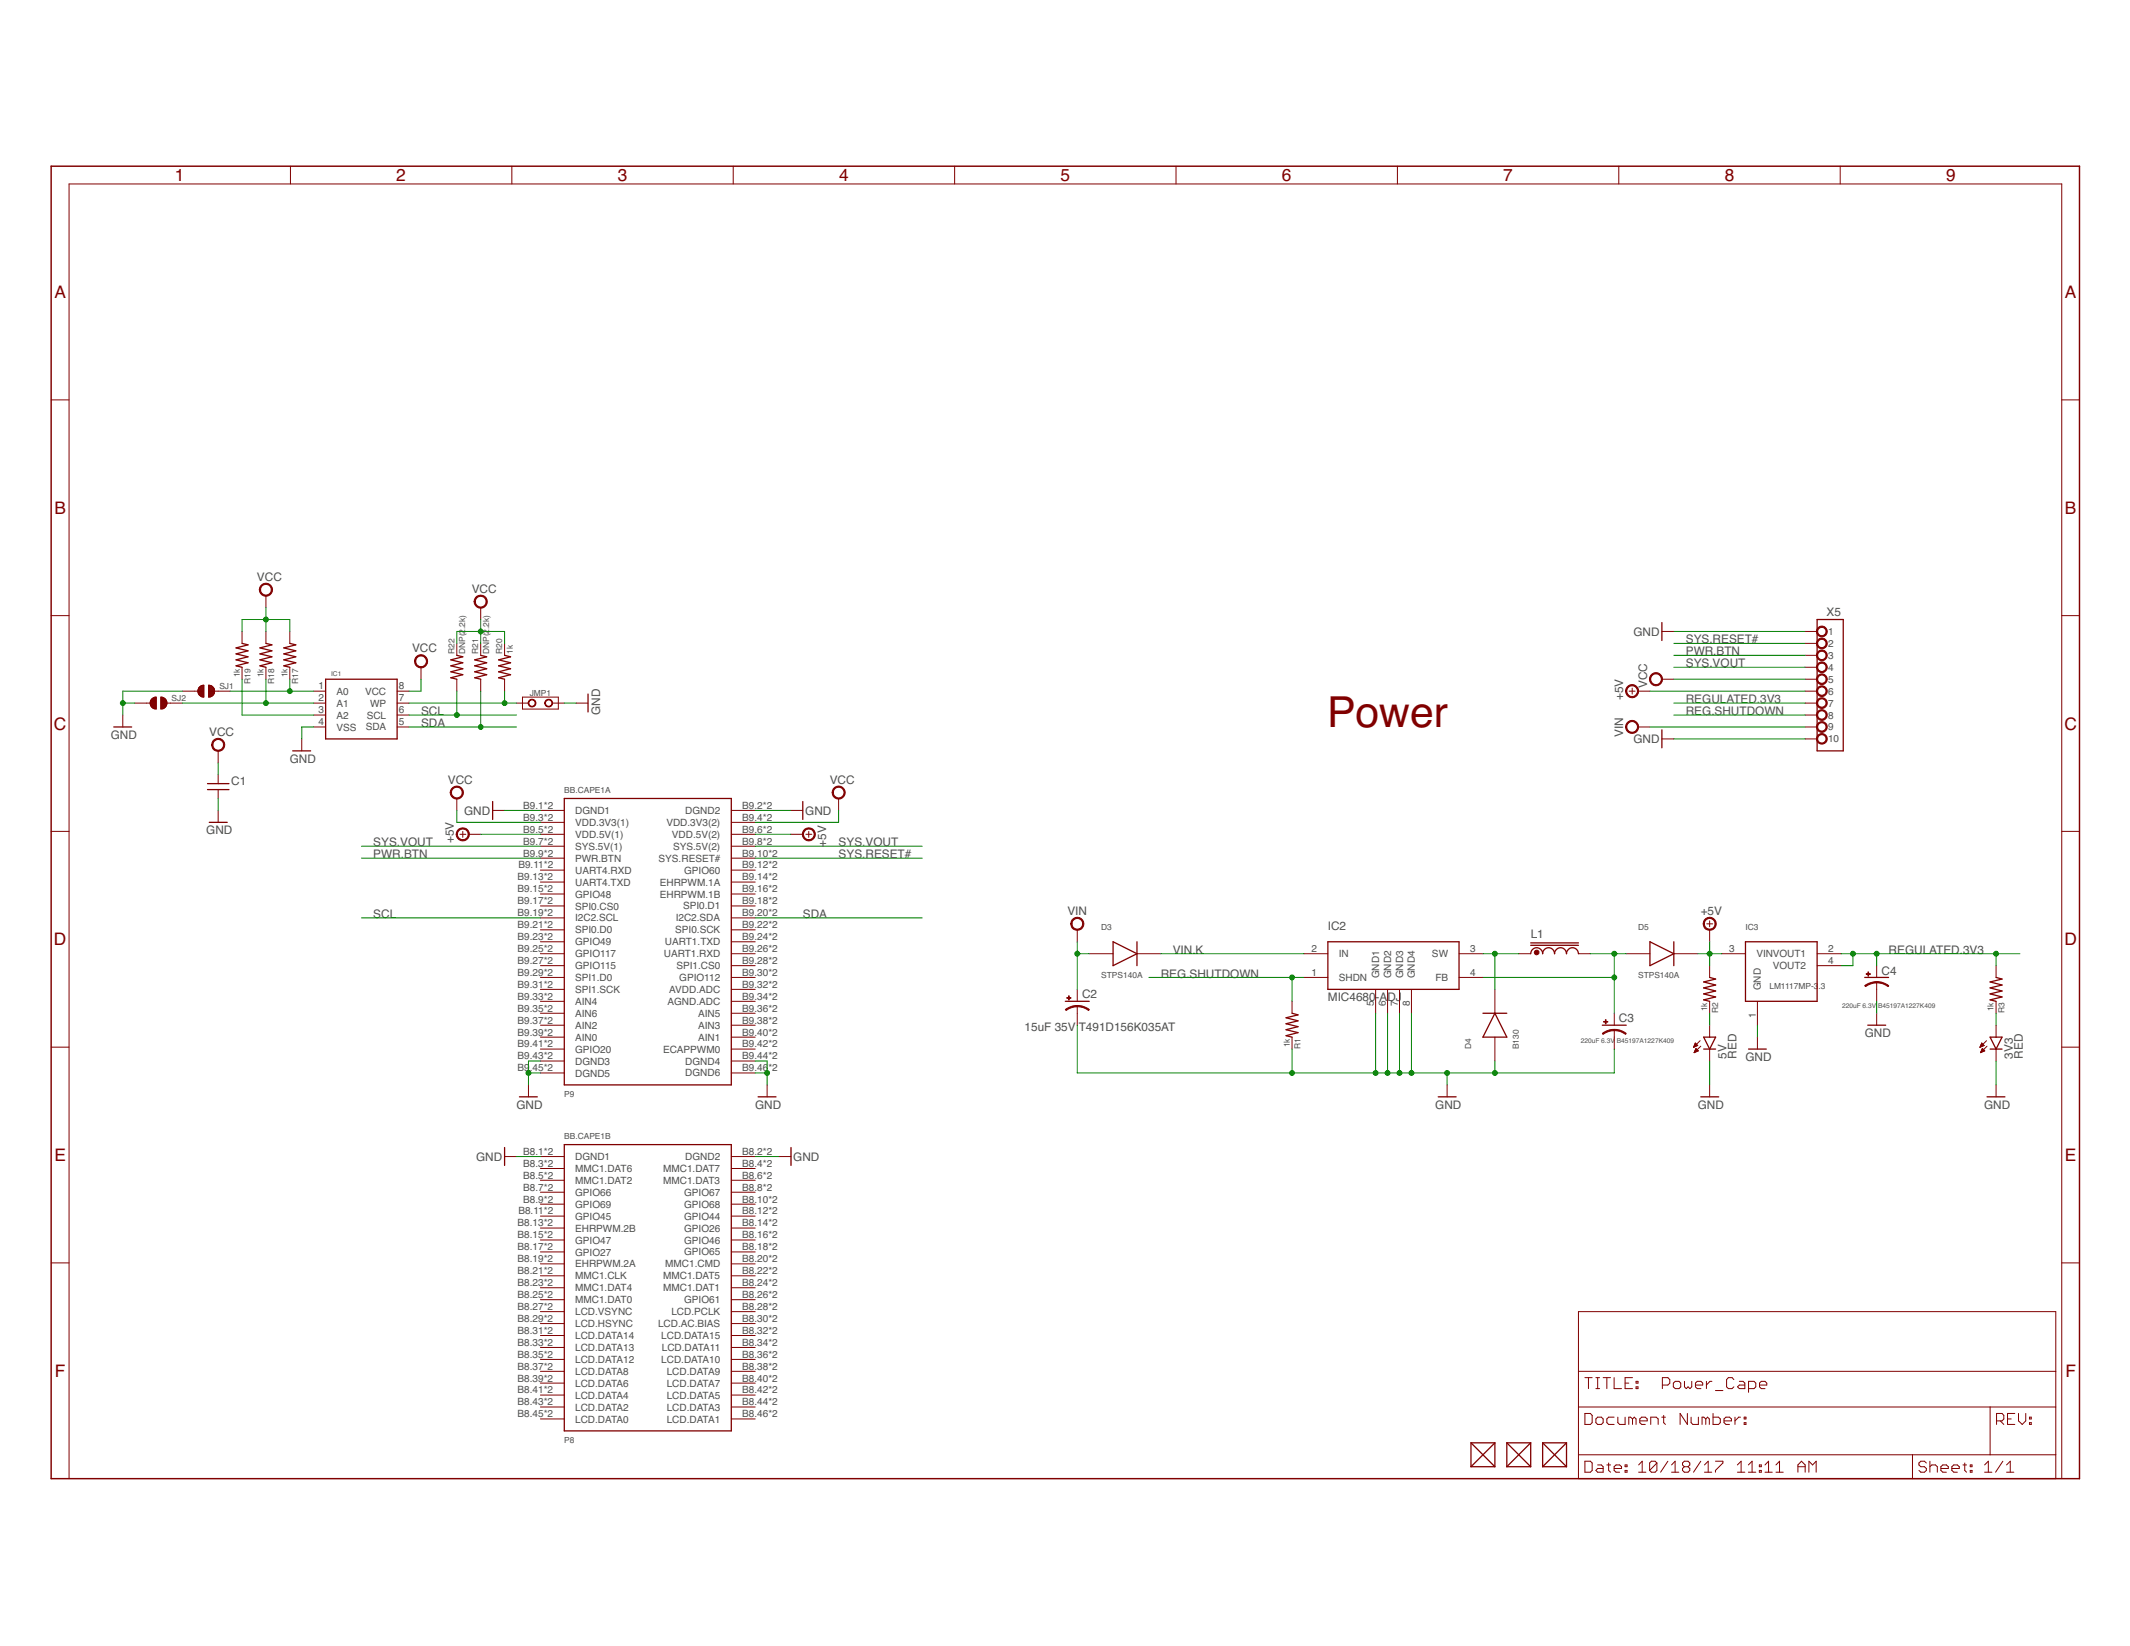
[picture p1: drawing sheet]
<svg xmlns="http://www.w3.org/2000/svg" width="279mm" height="216mm" viewBox="0 0 279 216" stroke-linecap="round" stroke-linejoin="round" font-family="sans-serif">
<g fill="none" stroke="#800000" stroke-width=".17">
<path d="M14.9 95.4h2.4M31.7 84.4l.8 .2-1.5 .4 1.5 .4-1.5 .4 1.5 .3-1.5 .5 1.5 .3-1.5 .4 .7 .2M34.9 84.4l.8 .2-1.6 .4 1.6 .4-1.6 .4 1.6 .3-1.6 .5 1.6 .3-1.6 .4 .8 .2M38 84.4l.8 .2-1.6 .4 1.6 .4-1.6 .4 1.6 .3-1.6 .5 1.6 .3-1.6 .4 .8 .2M38.4 98.5h2.3M42.7 89.1h9.4v7.8h-9.4zM59.9 86l.8 .1-1.6 .5 1.6 .3-1.6 .4 1.6 .4-1.6 .4 1.6 .4-1.6 .4 .8 .2M63.1 86l.7 .1-1.5 .5 1.5 .3-1.5 .4 1.5 .4-1.5 .4 1.5 .4-1.5 .4 .8 .2M66.2 86l.8 .1-1.6 .5 1.6 .3-1.6 .4 1.6 .4-1.6 .4 1.6 .4-1.6 .4 .8 .2M77.1 91v2.4M218 81.7v2.3M218 95.7v2.4"/>
<path d="M238.4 81.3h3.4v17.2h-3.4zM27.2 103.6h2.8M27.2 102.8h2.8M27.5 107.9h2.3M64.6 105.1v2.4M74 104.7h21.9v37.6h-21.9zM105.3 105.1v2.4M139.7 131.3h3.2M146 123.5l3.1 1.6-3.1 1.6zM149.1 123.5v3.2M169.5 132.9l.8 .2-1.6 .4 1.6 .4-1.6 .4 1.6 .4-1.6 .4 1.6 .3-1.6 .4 .8 .2M174.2 123.5h17.2v6.3h-17.2z"/>
<path d="M194.5 132.9h3.2M196.1 132.9l1.6 3.1h-3.2zM200.8 125.1a.78 .78 0 0 1 .8-.8 .78 .78 0 0 1 .8 .8 .78 .78 0 0 1 .7-.8 .78 .78 0 0 1 .8 .8 .78 .78 0 0 1 .8-.8 .78 .78 0 0 1 .8 .8 .78 .78 0 0 1 .8-.8 .78 .78 0 0 1 .8 .8M200.8 124h6.3M200.8 123.7h6.3M210.2 134.5h3.1M216.4 123.5l3.2 1.6-3.2 1.6zM219.6 123.5v3.2M223.5 137.6h1.5M223.5 136h1.5l-.7 1.6zM224.3 128.2l.7 .2-1.5 .4 1.5 .4-1.5 .4 1.5 .4-1.5 .4 1.5 .4-1.5 .3 .8 .2M229 123.5h9.4v7.8h-9.4z"/>
<path d="M229.4 137.6h2.3M244.6 128.2h3.1M245 134.5h2.4M261 136h1.6l-.8 1.6zM261 137.6h1.6M261.8 128.2l.8 .2-1.6 .4 1.6 .4-1.6 .4 1.6 .4-1.6 .4 1.6 .4-1.6 .3 .8 .2M66.2 150.5v2.4M68.1 143.9h2.4M74 150.1h21.9v37.6h-21.9zM99.4 143.9h2.4M103.8 150.5v2.4M188.7 143.9h2.3"/>
<path d="M223.1 143.9h2.3M260.6 143.9h2.4M193 189.3l3.1 3.1M193 189.3h3.1M193 192.4h3.1M193 189.3v3.1M196.1 189.3l-3.1 3.1M196.1 189.3v3.1M197.7 189.3h3.1M197.7 192.4h3.1M197.7 189.3l3.1 3.1M197.7 189.3v3.1"/>
<path d="M200.8 189.3l-3.1 3.1M200.8 189.3v3.1M202.4 189.3h3.1M202.4 192.4h3.1M202.4 189.3l3.1 3.1M202.4 189.3v3.1M205.5 189.3l-3.1 3.1M205.5 189.3v3.1"/>
</g>
<g fill="none" stroke="#800000" stroke-width=".13">
<path d="M38.1 21.8v2.3M67.1 21.8v2.3M96.2 21.8v2.3M125.2 21.8v2.3M154.3 21.8v2.3M183.3 21.8v2.3M212.3 21.8v2.3M241.4 21.8v2.3M6.7 52.5h2.4M270.4 52.5h2.4M34.9 78.1v1.6M63.1 79.7v1.6"/>
<path d="M6.7 80.8h2.4M16.1 93.8v1.6M19.7 92.3h.8M19.7 92.1h.8M19.7 92.5h.8M19.7 92.4h.8M19.7 92h.8M19.7 91.9v.2M19.7 91.9h.8M19.8 91.9h.7M19.8 92.6h.7M19.8 91.8l.3-.3 .4-.1v1.6h-.2a.76 .76 0 0 1-.6-.9"/>
<path d="M19.8 91.8l-.1 .1M19.8 91.8h.7M19.9 91.8h.6M19.9 92.7h.6M19.9 91.7h.6M19.9 92.8h.6M20 91.6h.5M20 92.8h.5M20.1 92.9h.4M20.2 91.5h.3M20.2 92.9h.3M20.3 91.5h.2"/>
<path d="M20.5 92.2h-2.8M21.1 92.2h2.8M21.1 92.9h.3M21.1 92.9h.4M21.1 92.8h.5M21.1 92.8h.6M21.1 92.7h.6M21.1 92.6h.7M21.1 92.5h.7M21.1 92.5h.8M21.1 92.4h.8M21.1 92.3h.8"/>
<path d="M21.1 92.1h.8M21.1 92h.8M21.1 91.9h.7M21.1 91.8h.7M21.1 91.8h.6M21.1 91.7h.6M21.1 91.6h.5M21.1 91.6h.4M21.1 91.5h.3M21.1 91.5h.2M21.8 91.8l-.3-.3-.4-.1v1.6h.2a.76 .76 0 0 0 .6-.9M21.8 91.8v.1"/>
<path d="M21.8 91.9l.1 .2M26 90.8l.1 .4 .3 .1M26 90.8h.7M26 90.7h.7M26 90.6h.7M26 90.5h.7M26 90.9h.7M26 91h.7M26 90.4h.7M26 90.3h.7M26.1 91h.6M26.1 90.3h.6"/>
<path d="M26.1 91.1h.6M26.1 90.2h.6M26.1 90.1l-.1 .4v.3M26.1 90.1h.6M26.2 91.2h.5M26.2 90.1h.5M26.3 91.3h.4M26.3 90h.4M26.4 91.3l.1 .1M26.4 91.3h.3M26.4 90h.3M26.5 91.4h.2"/>
<path d="M26.5 89.9h.2M26.7 90.6l-2.8 .1M26.7 89.9v1.5h-.2M26.7 89.9h-.2l-.4 .2M27.4 90.6l2.8 .1M27.4 91.4h.2M27.4 91.3h.4M27.4 91.3h.5M27.4 91.2h.5M27.4 91.1h.6M27.4 91h.7M27.4 90.9h.7"/>
<path d="M27.4 90.8h.7M27.4 90.8h.8M27.4 90.7h.8M27.4 90.6h.8M27.4 90.5h.7M27.4 90.4h.7M27.4 90.3h.7M27.4 90.3h.6M27.4 90.2h.6M27.4 90.1h.6M27.4 90.1h.5M27.4 90h.4"/>
<path d="M27.4 90h.3M27.4 89.9h.2M27.4 89.9v1.5l.4-.1M27.4 89.9h.2l.4 .2M28 90.1l.1 .3v.4M28.1 90.8l-.1 .2-.2 .3M28.6 98.5v1.6M31.7 82.8v1.6M31.7 87.5v1.6M34.9 82.8v1.6M34.9 87.5v1.6M38 82.8v1.6"/>
<path d="M38 87.5v1.6M39.6 96.9v1.6M41.1 92.2h1.6M41.1 90.7h1.6M41.1 93.8h1.6M41.1 95.4h1.6M52.1 92.2h1.6M52.1 90.7h1.6M52.1 93.8h1.6M52.1 95.4h1.6M55.2 87.5v1.6M59.9 84.4v1.6"/>
<path d="M59.9 89.1v1.6M63.1 84.4v1.6M63.1 89.1v1.6M66.2 84.4v1.6M66.2 89.1v1.6M67.8 92.2h1.5M68.5 91.4h4.7v1.6h-4.7zM72.5 92.2h1.5M75.6 92.2h1.5M213.7 90.7h.8M214.1 90.3v.7M214.9 90.7h1.5"/>
<path d="M214.9 95.4h1.5M218 82.8h1.6M218 89.1h1.6M218 96.9h1.6M236.8 92.2h1.6M236.8 90.7h1.6M236.8 93.8h1.6M236.8 95.4h1.6M236.8 82.8h1.6M236.8 84.4h1.6M236.8 86h1.6M236.8 87.5h1.6"/>
<path d="M236.8 89.1h1.6M236.8 96.9h1.6M270.4 80.8h2.4M6.7 109.1h2.4M28.6 101.6v1.2M28.6 103.6v1.1M28.6 106.3v1.6M59.9 104.7v1.6M60.3 109.4h.8M60.7 109.1v.7M61.5 109.4h1.6M64.6 106.3h1.6"/>
<path d="M70.9 106.3h3.1M70.9 107.9h3.1M70.9 109.4h3.1M70.9 111h3.1M70.9 112.6h3.1M70.9 114.1h3.1M70.9 115.7h3.1M70.9 117.3h3.1M70.9 118.8h3.1M95.9 106.3h3.2M95.9 107.9h3.2M95.9 109.4h3.2"/>
<path d="M95.9 111h3.2M95.9 112.6h3.2M95.9 114.1h3.2M95.9 115.7h3.2M95.9 117.3h3.2M95.9 118.8h3.2M103.8 106.3h1.5M103.8 109.4h1.5M105.7 109.4h.8M106.1 109.1v.7M110 104.7v1.6M270.4 109.1h2.4"/>
<path d="M6.7 137.4h2.4M70.9 120.4h3.1M70.9 123.5h3.1M70.9 122h3.1M70.9 125.1h3.1M70.9 126.7h3.1M70.9 128.2h3.1M70.9 129.8h3.1M70.9 131.3h3.1M70.9 132.9h3.1M70.9 134.5h3.1M70.9 136h3.1"/>
<path d="M70.9 137.6h3.1M70.9 139.2h3.1M95.9 120.4h3.2M95.9 123.5h3.2M95.9 122h3.2M95.9 125.1h3.2M95.9 126.7h3.2M95.9 128.2h3.2M95.9 129.8h3.2M95.9 131.3h3.2M95.9 132.9h3.2M95.9 134.5h3.2"/>
<path d="M95.9 136h3.2M95.9 137.6h3.2M95.9 139.2h3.2M141.3 122v1.5M141.3 129.8v1.5M141.3 132v2.5M142.9 125.1h3.1M149.1 125.1h3.2M169.5 131.3v1.6M169.5 136v1.6M171 125.1h3.2M171 128.2h3.2"/>
<path d="M180.4 129.8v3.1M182 129.8v3.1M183.6 129.8v3.1M185.1 129.8v3.1M191.4 125.1h3.1M191.4 128.2h3.1M196.1 129.8v3.1M196.1 136v3.2M199.2 125.1h1.6M207.1 125.1h1.5M211.8 132.9v1.6M211.8 135.1v2.5"/>
<path d="M213.3 125.1h3.1M219.6 125.1h3.1M222.2 137.3h.1M222.2 137.3h.2M222.2 137.2h.3M222.2 138.1h.1M222.2 137.1h.5M222.2 138h.2M222.3 137.1h.3M222.3 137.9h.2M222.3 137h.3M222.3 137.9h.4"/>
<path d="M222.3 136.9h.2M222.3 137.8h.5M222.4 136.9h.1M222.4 137.8h.3M222.4 136.8h.1M222.4 136.8l-.3 .6M222.4 136.8l.3 .3M222.4 137.7h.2M222.4 137.6h.2M222.4 137.6h.1M222.7 137.1l-.6 .3M222.8 137.8l-.3-.3-.3 .6"/>
<path d="M222.8 137.8l-.6 .3M223 136.5l-.9 .9M223.1 137.2l-.9 .9M223.9 121.2h.8M224.3 120.8v.8M224.3 122v1.5M224.3 126.7v1.5M224.3 131.3v1.6M224.3 134.5v1.5M224.3 137.6v1.6M225.8 125.1h3.2M230.5 131.3v3.2"/>
<path d="M230.5 136v1.6M238.4 125.1h3.1M238.4 126.7h3.1M246.2 126.7v1.5M246.2 128.8v2.5M246.2 132.9v1.6M259.7 137.3h.1M259.8 137.3h.2M259.8 137.2h.3M259.8 138.1h.1M259.8 137.1h.5M259.8 138h.1"/>
<path d="M259.8 137.1h.4M259.8 137.9h.3M259.9 137h.2M259.9 137.9h.3M259.9 136.9h.2M259.9 137.8h.4M259.9 136.9h.1M259.9 136.8l-.2 .6M259.9 136.8l.4 .3M259.9 136.8h.1M259.9 137.7h.3M260 137.6h.1"/>
<path d="M260 137.5l.3 .3-.5 .3zM260.3 137.1l-.6 .3M260.6 136.5l-.9 .9M260.6 137.2l-.8 .9M261.8 126.7v1.5M261.8 131.3v1.6M261.8 134.5v1.5M261.8 137.6v1.6M270.4 137.4h2.4M66.2 151.7h1.6M69.3 142.3v1.6M70.9 140.7h3.1"/>
<path d="M70.9 151.7h3.1M70.9 153.3h3.1M70.9 154.8h3.1M70.9 156.4h3.1M70.9 157.9h3.1M70.9 159.5h3.1M95.9 140.7h3.2M95.9 151.7h3.2M95.9 153.3h3.2M95.9 154.8h3.2M95.9 156.4h3.2M95.9 157.9h3.2"/>
<path d="M95.9 159.5h3.2M100.6 142.3v1.6M102.2 151.7h1.6M189.8 142.3v1.6M224.3 142.3v1.6M261.8 142.3v1.6M6.7 165.7h2.4M70.9 172h3.1M70.9 179.9h3.1M70.9 161.1h3.1M70.9 162.6h3.1M70.9 164.2h3.1"/>
<path d="M70.9 165.8h3.1M70.9 167.3h3.1M70.9 168.9h3.1M70.9 170.5h3.1M70.9 173.6h3.1M70.9 175.2h3.1M70.9 176.7h3.1M70.9 178.3h3.1M95.9 172h3.2M95.9 179.9h3.2M95.9 161.1h3.2M95.9 162.6h3.2"/>
<path d="M95.9 164.2h3.2M95.9 165.8h3.2M95.9 167.3h3.2M95.9 168.9h3.2M95.9 170.5h3.2M95.9 173.6h3.2M95.9 175.2h3.2M95.9 176.7h3.2M95.9 178.3h3.2M207.1 172h62.6v22h-62.6zM207.1 179.9h62.6M270.4 165.7h2.4"/>
<path d="M9.1 194v-169.9h261.3v169.9M70.9 184.6h3.1M70.9 186.1h3.1M70.9 181.4h3.1M70.9 183h3.1M95.9 184.6h3.2M95.9 186.1h3.2M95.9 181.4h3.2M95.9 183h3.2M207.1 184.6h62.6M207.1 190.8h62.6M207.9 185.4h.7l.3 .3v.9l-.3 .2h-.7z"/>
<path d="M207.9 191.7h.7l.3 .2v1l-.3 .2h-.7zM207.9 180.7h1M208.4 180.7v1.4M209.3 186.1l.3-.2h.5l.2 .2v.5l-.2 .2h-.5l-.3-.2zM209.3 180.7h.5M209.3 182.1h.5M209.6 192.2h.5l.2 .2v.7h-.7l-.3-.2 .3-.3h.7M209.6 180.7v1.4M210.3 180.7h1M210.8 192.2h.5M210.8 180.7v1.4M211 191.9v1l.3 .2"/>
<path d="M211.7 192.6h1v-.2l-.3-.2h-.4l-.3 .2v.5l.3 .2h.4M211.7 180.7v1.4h1M211.7 185.9h-.7l-.2 .2v.5l.2 .2h.7M212.2 185.9v.7l.2 .2h.8v-.9M213.2 192.9h.2v.2h-.2zM213.2 192.2h.2v.2h-.2zM213.2 181.4h.5M214.1 180.7h-.9v1.4h.9M214.1 186.1l-.2-.2h-.2v.9M214.1 186.1l.3-.2 .2 .2v.7M214.1 186.1v.7M214.6 181.9h.3v.2h-.3z"/>
<path d="M214.6 181.2h.3v.2h-.3zM214.9 193.1h1M214.9 192.2l.5-.5v1.4M215.1 186.4h1v-.3l-.3-.2h-.5l-.2 .2v.5l.2 .2h.5M216.5 186.8v-.9h.8l.2 .2v.7M217.3 191.9v1l-.2 .2h-.5l-.2-.2M217.3 191.9l-.2-.2h-.5l-.2 .2v1M217.3 191.9l-.9 1M218 185.9h.5M218.1 181.7h.7l.2-.3v-.4l-.2-.3h-.7v1.4M218.2 185.7v.9l.3 .2M218.8 191.7l-1 1.4"/>
<path d="M219.3 193.1h.9M219.3 192.2l.4-.5v1.4M219.5 181.4l.3-.2h.4l.3 .2v.5l-.3 .2h-.4l-.3-.2zM220.9 192.4l-.2 .2v.3l.2 .2h.5l.3-.2v-.3l-.3-.2M220.9 192.4l-.2-.2v-.3l.2-.2h.5l.3 .2v.3l-.3 .2M220.9 192.4h.5M221 181.2v.7l.2 .2 .2-.2 .3 .2 .2-.2v-.7M221.3 185.4v1.4l-.9-1.4v1.4M221.8 185.9v.7l.3 .2h.7v-.9M222.4 181.7h1v-.3l-.3-.2h-.5l-.2 .2v.5l.2 .2h.5M223.1 191.7l-1 1.4M223.6 193.1h.9"/>
<path d="M223.6 192.2l.5-.5v1.4M223.8 186.1l-.3-.2h-.2v.9M223.8 186.1v.7M223.8 186.1l.2-.2 .2 .2v.7M223.8 181.2v.9M224.6 181.2h-.3l-.5 .5M224.7 185.4v1.4h.7l.3-.2v-.5l-.3-.2h-.7M225 191.7h1v.2l-1 1v.2M225 182.4h1M226.1 186.4h1v-.3l-.2-.2h-.5l-.3 .2v.5l.3 .2h.5M227.4 181l-.2-.3h-.5l-.2 .3v.9l.2 .2h.5l.2-.2M227.6 185.9v.9"/>
<path d="M227.9 193.1h1M227.9 192.2l.5-.5v1.4M228.2 181.2h.4l.3 .2v.7h-.7l-.3-.2 .3-.2h.7M228.3 185.9h-.2l-.5 .5M228.8 186.6h.2v.2h-.2zM228.8 185.9h.2v.2h-.2zM229.3 193.1h1M229.3 192.2l.5-.5v1.4M229.4 182.1h.7l.2-.2v-.5l-.2-.2h-.7v1.4M230.8 192.9h.2v.2h-.2zM230.8 192.2h.2v.2h-.2zM230.8 181.7h1v-.3l-.3-.2h-.5l-.2 .2v.5l.2 .2h.5"/>
<path d="M231.5 193.1h1M231.5 192.2l.5-.5v1.4M233 193.1h.9M233 192.2l.4-.5v1.4M235.8 192.4h1M235.8 193.1v-.9l.5-.5 .5 .5v.9M237.3 193.1v-1.4l.5 .5 .4-.5v1.4M250.9 190.8v3.2M252.7 191.9l-.3-.2h-.4l-.3 .2v.3l.3 .2h.4l.3 .2v.3l-.3 .2h-.4l-.3-.2M253.2 192.4l.2-.2h.5l.2 .2v.7M253.2 191.7v1.4M254.6 192.6h1v-.2l-.3-.2h-.5l-.2 .2v.5l.2 .2h.5"/>
<path d="M256 192.6h1v-.2l-.2-.2h-.5l-.3 .2v.5l.3 .2h.5M257.5 192.2h.5M257.7 191.9v1l.3 .2M258.4 192.9h.3v.2h-.3zM258.4 192.2h.3v.2h-.3zM260.3 193.1h1M260.3 192.2l.5-.5v1.4M261 184.6v6.2M261.9 186.4h.7l.2-.3v-.4l-.2-.3h-.7v1.4M262.4 186.4l.4 .4M262.7 191.7l-.9 1.4M263.2 193.1h1"/>
<path d="M263.2 192.2l.5-.5v1.4M263.3 186.1h.5M264.3 185.4h-1v1.4h1M264.8 185.4v1l.5 .4 .4-.4v-1M266.2 186.6h.2v.2h-.2zM266.2 185.9h.2v.2h-.2z"/>
</g>
<path d="M6.7 21.8h266.1v172.2h-266.1z" fill="none" stroke="#800000" stroke-width=".19"/>
<g fill="#800000" stroke="#800000" stroke-width=".13">
<path d="M62.4 78.4a.87 .87 0 0 1 1.4 0 .87 .87 0 0 1-.5 1.3 .87 .87 0 0 1-1.1-.8h.2a.71 .71 0 0 1 1-.6 .71 .71 0 0 1 .1 1.2 .71 .71 0 0 1-1.1-.4v-.2h-.2z" fill-rule="evenodd"/>
<path d="M69.4 91.8a.51 .51 0 0 1 .8 .2 .51 .51 0 0 1-.3 .7 .51 .51 0 0 1-.6-.5h.1a.42 .42 0 0 1 .5-.4 .42 .42 0 0 1 .2 .7 .42 .42 0 0 1-.7-.1v-.2h-.1z" fill-rule="evenodd"/>
<path d="M71.6 91.8a.51 .51 0 0 1 .8 .2 .51 .51 0 0 1-.3 .7 .51 .51 0 0 1-.6-.5 .43 .43 0 0 1 .6-.4 .43 .43 0 0 1 .2 .7 .43 .43 0 0 1-.7-.1l-.1-.2z" fill-rule="evenodd"/>
<path d="M27.9 97.2a.86 .86 0 0 1 1.4 0 .86 .86 0 0 1-.4 1.3 .86 .86 0 0 1-1.1-.8h.1a.7 .7 0 0 1 1-.7 .7 .7 0 0 1 .2 1.2 .7 .7 0 0 1-1.1-.3l-.1-.2h-.1z" fill-rule="evenodd"/>
<path d="M34.2 76.9a.86 .86 0 0 1 1.4 0 .86 .86 0 0 1-.5 1.3 .86 .86 0 0 1-1.1-.9h.2a.71 .71 0 0 1 1-.5 .71 .71 0 0 1 .1 1.2 .71 .71 0 0 1-1.1-.4v-.3h-.2z" fill-rule="evenodd"/>
<path d="M109.3 103.5a.86 .86 0 0 1 1.4-.1 .86 .86 0 0 1-.4 1.4 .86 .86 0 0 1-1.1-.9h.1a.7 .7 0 0 1 1-.6 .7 .7 0 0 1 .2 1.2 .7 .7 0 0 1-1.2-.3v-.3h-.1z" fill-rule="evenodd"/>
<path d="M59.2 103.5a.86 .86 0 0 1 1.4 0 .86 .86 0 0 1-.4 1.3 .86 .86 0 0 1-1.1-.9h.1a.71 .71 0 0 1 1.1-.5 .71 .71 0 0 1 .1 1.2 .71 .71 0 0 1-1.2-.4v-.3h-.1z" fill-rule="evenodd"/>
<path d="M60 108.9a.87 .87 0 0 1 1.4 0 .87 .87 0 0 1-.4 1.4 .87 .87 0 0 1-1.2-.9h.2a.71 .71 0 0 1 1-.6 .71 .71 0 0 1 .2 1.2 .71 .71 0 0 1-1.2-.4v-.2h-.2z" fill-rule="evenodd"/>
<path d="M238.4 82.4a.71 .71 0 0 1 1.2 .1 .71 .71 0 0 1-.4 1 .71 .71 0 0 1-.9-.7h.1a.55 .55 0 0 1 .8-.5 .55 .55 0 0 1 .2 .9 .55 .55 0 0 1-.9-.2l-.1-.2h-.1z" fill-rule="evenodd"/>
<path d="M238.4 83.9a.71 .71 0 0 1 1.2 .1 .71 .71 0 0 1-.4 1.1 .71 .71 0 0 1-.9-.7h.1a.55 .55 0 0 1 .8-.5 .55 .55 0 0 1 .2 .9 .55 .55 0 0 1-.9-.2l-.1-.2h-.1z" fill-rule="evenodd"/>
<path d="M238.4 85.5a.71 .71 0 0 1 1.2 .1 .71 .71 0 0 1-.4 1.1 .71 .71 0 0 1-.9-.7h.1a.55 .55 0 0 1 .8-.6 .55 .55 0 0 1 .2 .9 .55 .55 0 0 1-.9-.2l-.1-.1h-.1z" fill-rule="evenodd"/>
<path d="M238.4 87.1a.71 .71 0 0 1 1.2 .1 .71 .71 0 0 1-.4 1 .71 .71 0 0 1-.9-.7h.1a.55 .55 0 0 1 .8-.5 .55 .55 0 0 1 .2 .9 .55 .55 0 0 1-.9-.2l-.1-.2h-.1z" fill-rule="evenodd"/>
<path d="M238.4 88.6a.71 .71 0 0 1 1.2 .1 .71 .71 0 0 1-.4 1.1 .71 .71 0 0 1-.9-.7h.1a.55 .55 0 0 1 .8-.5 .55 .55 0 0 1 .2 .9 .55 .55 0 0 1-.9-.2l-.1-.2h-.1z" fill-rule="evenodd"/>
<path d="M238.4 90.2a.71 .71 0 0 1 1.2 .1 .71 .71 0 0 1-.4 1 .71 .71 0 0 1-.9-.6h.1a.55 .55 0 0 1 .8-.6 .55 .55 0 0 1 .2 .9 .55 .55 0 0 1-.9-.2l-.1-.1h-.1z" fill-rule="evenodd"/>
<path d="M238.4 91.8a.71 .71 0 0 1 1.2 0 .71 .71 0 0 1-.4 1.1 .71 .71 0 0 1-.9-.7h.1a.55 .55 0 0 1 .8-.5 .55 .55 0 0 1 .2 .9 .55 .55 0 0 1-.9-.2l-.1-.2h-.1z" fill-rule="evenodd"/>
<path d="M238.4 93.3a.71 .71 0 0 1 1.2 .1 .71 .71 0 0 1-.4 1.1 .71 .71 0 0 1-.9-.7h.1a.55 .55 0 0 1 .8-.6 .55 .55 0 0 1 .2 1 .55 .55 0 0 1-.9-.2l-.1-.2h-.1z" fill-rule="evenodd"/>
<path d="M238.4 94.9a.71 .71 0 0 1 1.2 .1 .71 .71 0 0 1-.4 1 .71 .71 0 0 1-.9-.6h.1a.55 .55 0 0 1 .8-.6 .55 .55 0 0 1 .2 .9 .55 .55 0 0 1-.9-.2l-.1-.1h-.1z" fill-rule="evenodd"/>
<path d="M238.4 96.5a.71 .71 0 0 1 1.2 0 .71 .71 0 0 1-.4 1.1 .71 .71 0 0 1-.9-.7h.1a.55 .55 0 0 1 .8-.5 .55 .55 0 0 1 .2 .9 .55 .55 0 0 1-.9-.2l-.1-.2h-.1z" fill-rule="evenodd"/>
<path d="M54.5 86.2a.86 .86 0 0 1 1.4 0 .86 .86 0 0 1-.4 1.3 .86 .86 0 0 1-1.1-.8h.1a.7 .7 0 0 1 1-.6 .7 .7 0 0 1 .2 1.1 .7 .7 0 0 1-1.1-.2l-.1-.3h-.1z" fill-rule="evenodd"/>
<path d="M216.5 88.6a.86 .86 0 0 1 1.4 0 .86 .86 0 0 1-.4 1.3 .86 .86 0 0 1-1.1-.8h.1a.7 .7 0 0 1 1-.7 .7 .7 0 0 1 .2 1.2 .7 .7 0 0 1-1.1-.3l-.1-.2h-.1z" fill-rule="evenodd"/>
<path d="M223.6 120.7a.86 .86 0 0 1 1.4-.1 .86 .86 0 0 1-.4 1.4 .86 .86 0 0 1-1.2-.8h.2a.7 .7 0 0 1 .9-.7 .7 .7 0 0 1 .3 1.2 .7 .7 0 0 1-1.2-.3v-.2h-.2z" fill-rule="evenodd"/>
<path d="M211.8 135a2.32 2.32 0 0 1 1.5 .6l-.1 .1a2.36 2.36 0 0 0-1.4-.5z" fill-rule="evenodd"/>
<path d="M210.2 135.6a2.49 2.49 0 0 1 1.6-.6v.2a2.52 2.52 0 0 0-1.5 .5z" fill-rule="evenodd"/>
<path d="M141.3 131.9a2.41 2.41 0 0 1 1.6 .5l-.1 .1a2.36 2.36 0 0 0-1.5-.5z" fill-rule="evenodd"/>
<path d="M139.7 132.4l.2-.1a2.42 2.42 0 0 1 1.4-.4v.2a2.39 2.39 0 0 0-1.5 .4z" fill-rule="evenodd"/>
<path d="M246.2 128.8a2.31 2.31 0 0 1 1.6 .5l-.1 .1a2.36 2.36 0 0 0-1.5-.5z" fill-rule="evenodd"/>
<path d="M244.6 129.3l1-.5h.6v.1a2.52 2.52 0 0 0-1.5 .5z" fill-rule="evenodd"/>
<path d="M213.4 94.8a.85 .85 0 0 1 1.4 .1 .85 .85 0 0 1-.5 1.3 .85 .85 0 0 1-1.1-.8h.2a.7 .7 0 0 1 .9-.7 .7 .7 0 0 1 .3 1.1 .7 .7 0 0 1-1.2-.2v-.2h-.2z" fill-rule="evenodd"/>
<path d="M140.6 120.7a.86 .86 0 0 1 1.4-.1 .86 .86 0 0 1-.4 1.4 .86 .86 0 0 1-1.1-.8h.1a.7 .7 0 0 1 1-.7 .7 .7 0 0 1 .2 1.2 .7 .7 0 0 1-1.1-.3l-.1-.2h-.1z" fill-rule="evenodd"/>
<path d="M105.4 108.9a.86 .86 0 0 1 1.4 0 .86 .86 0 0 1-.4 1.4 .86 .86 0 0 1-1.2-.9h.2a.7 .7 0 0 1 .9-.6 .7 .7 0 0 1 .3 1.1 .7 .7 0 0 1-1.2-.3v-.2h-.2z" fill-rule="evenodd"/>
<path d="M213.4 90.1a.85 .85 0 0 1 1.4 .1 .85 .85 0 0 1-.5 1.3 .85 .85 0 0 1-1.1-.8h.2a.7 .7 0 0 1 .9-.7 .7 .7 0 0 1 .3 1.1 .7 .7 0 0 1-1.2-.2v-.2h-.2z" fill-rule="evenodd"/>
<circle cx="201.6" cy="124.9" r=".31"/>
</g>
<g fill="#800000" stroke="#800000" stroke-width=".13">
<path d="M210.4 134h.5v.1h-.5z"/>
<path d="M210.6 133.8h.1v.5h-.1z"/>
<path d="M139.9 130.9h.6h-.6z"/>
<path d="M140.2 130.6h.1v.6h-.1z"/>
<path d="M244.8 127.7h.5v.1h-.5z"/>
<path d="M245 127.5h.1v.5h-.1z"/>
</g>
<g fill="none" stroke="#008000" stroke-width=".13">
<path d="M34.9 79.7v3.1M16.1 92.2h1.6M23.9 92.2h17.2M23.9 90.7h-7.8v3.1M30.2 90.7h10.9M31.7 82.8v-1.5h6.3v1.5M31.7 89.1v4.7h9.4M34.9 89.1v3.1M38 89.1v1.6M41.1 95.4h-1.5v1.5M53.7 92.2h14.1M53.7 95.4h14.1"/>
<path d="M53.7 93.8h14.1M55.2 89.1v1.6h-1.5M59.9 84.4v-1.6h6.3v1.6M59.9 90.7v3.1M63.1 81.3v3.1M63.1 90.7v4.7M66.2 90.7v1.5M74 92.2h1.6M216.4 90.7h20.4M216.4 95.4h20.4M219.6 92.2h17.2M219.6 82.8h17.2"/>
<path d="M219.6 89.1h17.2M219.6 96.9h17.2M219.6 93.8h17.2M219.6 87.5h17.2M219.6 86h17.2M219.6 84.4h17.2M28.6 100.1v1.5M28.6 104.7v1.6M47.4 111h23.5M47.4 112.6h23.5M59.9 106.3v1.6h11M63.1 109.4h7.8"/>
<path d="M66.2 106.3h4.7M99.1 106.3h4.7M99.1 109.4h4.7M99.1 111h21.9M99.1 112.6h21.9M110 106.3v1.6h-10.9M47.4 120.4h23.5M70.9 139.2h-1.6v3.1M99.1 139.2h1.5v3.1M99.1 120.4h21.9M141.3 134.5v6.2h70.5v-3.1M141.3 123.5v6.3"/>
<path d="M141.3 125.1h1.6M150.7 128.2h20.3M152.3 125.1h18.7M169.5 128.2v3.1M169.5 137.6v3.1M180.4 132.9v7.8M182 132.9v7.8M183.6 132.9v7.8M185.1 132.9v7.8M194.5 125.1h4.7M194.5 128.2h17.3M196.1 125.1v4.7"/>
<path d="M196.1 139.2v1.5M208.6 125.1h4.7M211.8 125.1v7.8M222.7 125.1h3.1M224.3 123.5v3.2M224.3 132.9v1.6M224.3 139.2v3.1M230.5 134.5v1.5M241.5 125.1h23.5M243.1 125.1v1.6h-1.6M246.2 125.1v1.6M246.2 131.3v1.6"/>
<path d="M261.8 125.1v1.6M261.8 132.9v1.6M261.8 139.2v3.1M67.8 151.7h3.1M69.3 140.7h1.6M99.1 140.7h1.5M99.1 151.7h3.1M189.8 140.7v1.6"/>
</g>
<g fill="#008000" stroke="#008000" stroke-width=".13">
<circle cx="66.2" cy="92.2" r=".32"/>
<circle cx="63.1" cy="82.8" r=".32"/>
<circle cx="34.9" cy="81.3" r=".32"/>
<circle cx="16.1" cy="92.2" r=".32"/>
<circle cx="100.6" cy="140.7" r=".32"/>
<circle cx="69.3" cy="140.7" r=".32"/>
<circle cx="185.1" cy="140.7" r=".32"/>
<circle cx="180.4" cy="140.7" r=".32"/>
<circle cx="182" cy="140.7" r=".32"/>
<circle cx="183.6" cy="140.7" r=".32"/>
<circle cx="196.1" cy="140.7" r=".32"/>
<circle cx="189.8" cy="140.7" r=".32"/>
<circle cx="169.5" cy="140.7" r=".32"/>
<circle cx="38" cy="90.7" r=".32"/>
<circle cx="34.9" cy="92.2" r=".32"/>
<circle cx="59.9" cy="93.8" r=".32"/>
<circle cx="63.1" cy="95.4" r=".32"/>
<circle cx="141.3" cy="125.1" r=".32"/>
<circle cx="224.3" cy="125.1" r=".32"/>
<circle cx="196.1" cy="125.1" r=".32"/>
<circle cx="211.8" cy="128.2" r=".32"/>
<circle cx="211.8" cy="125.1" r=".32"/>
<circle cx="243.1" cy="125.1" r=".32"/>
<circle cx="246.2" cy="125.1" r=".32"/>
<circle cx="261.8" cy="125.1" r=".32"/>
<circle cx="169.5" cy="128.2" r=".32"/>
</g>
<text font-size="5.6" fill="#800000" x="174.1" y="95.4">Power</text>
<g font-size="2.3" fill="#800000">
<text x="22.9" y="23.8">1</text>
<text x="52" y="23.8">2</text>
<text x="81" y="23.8">3</text>
<text x="110.1" y="23.8">4</text>
<text x="139.1" y="23.8">5</text>
<text x="168.2" y="23.8">6</text>
<text x="197.2" y="23.8">7</text>
<text x="226.2" y="23.8">8</text>
<text x="255.3" y="23.8">9</text>
<text x="7.1" y="39.1">A</text>
<text x="270.9" y="39.1">A</text>
<text x="7.1" y="67.4">B</text>
<text x="270.9" y="67.4">B</text>
<text x="7.1" y="95.7">C</text>
<text x="270.8" y="95.7">C</text>
<text x="7.1" y="124">D</text>
<text x="270.8" y="124">D</text>
<text x="7.1" y="152.3">E</text>
<text x="270.9" y="152.3">E</text>
<text x="7.2" y="180.6">F</text>
<text x="270.9" y="180.6">F</text>
</g>
<g font-size="1.5" fill="#505050">
<text x="33.7" y="76.2">VCC</text>
<text x="61.9" y="77.7">VCC</text>
<text x="214.3" y="83.4">GND</text>
<text x="239.6" y="80.8">X5</text>
<text x="54.1" y="85.6">VCC</text>
<text x="221.1" y="87.5">SYS.VOUT</text>
<text x="221.1" y="86">PWR.BTN</text>
<text x="221.1" y="84.4">SYS.RESET#</text>
<text x="55.2" y="93.8">SCL</text>
<text x="55.2" y="95.4">SDA</text>
<text x="78.7" y="93.8" transform="rotate(-90 78.7 93.8)">GND</text>
<text x="212.9" y="91.8" transform="rotate(-90 212.9 91.8)">+5V</text>
<text x="216" y="90.3" transform="rotate(-90 216 90.3)">VCC</text>
<text x="221.1" y="92.2">REGULATED.3V3</text>
<text x="221.1" y="93.8">REG.SHUTDOWN</text>
<text x="14.5" y="96.9">GND</text>
<text x="27.4" y="96.5">VCC</text>
<text x="38" y="100">GND</text>
<text x="212.9" y="96.6" transform="rotate(-90 212.9 96.6)">VIN</text>
<text x="214.3" y="97.5">GND</text>
<text x="30.3" y="103">C1</text>
<text x="58.8" y="102.8">VCC</text>
<text x="60.9" y="106.9">GND</text>
<text x="105.6" y="106.9">GND</text>
<text x="108.8" y="102.8">VCC</text>
<text x="27.1" y="109.4">GND</text>
<text x="49" y="111">SYS.VOUT</text>
<text x="49" y="112.6">PWR.BTN</text>
<text x="59.5" y="110.6" transform="rotate(-90 59.5 110.6)">+5V</text>
<text x="108.4" y="111.1" transform="rotate(-90 108.4 111.1)">+5V</text>
<text x="110" y="111">SYS.VOUT</text>
<text x="110" y="112.6">SYS.RESET#</text>
<text x="49" y="120.4">SCL</text>
<text x="105.3" y="120.4">SDA</text>
<text x="140" y="120">VIN</text>
<text x="153.8" y="125.1">VIN.K</text>
<text x="174.2" y="122">IC2</text>
<text x="200.8" y="123.1">L1</text>
<text x="223.1" y="120">+5V</text>
<text x="247.7" y="125.1">REGULATED.3V3</text>
<text x="141.9" y="131">C2</text>
<text x="152.3" y="128.2">REG.SHUTDOWN</text>
<text x="174.2" y="131.3">MIC4680</text>
<text x="180.4" y="131.3">-ADJ</text>
<text x="246.8" y="127.8">C4</text>
<text x="134.4" y="135.3">15uF 35V</text>
<text x="141.5" y="135.3">T491D156K035AT</text>
<text x="212.4" y="134.1">C3</text>
<text x="244.6" y="136">GND</text>
<text x="226.5" y="138.9" transform="rotate(-90 226.5 138.9)">5V</text>
<text x="227.8" y="138.9" transform="rotate(-90 227.8 138.9)">RED</text>
<text x="229" y="139.2">GND</text>
<text x="264" y="138.9" transform="rotate(-90 264 138.9)">3V3</text>
<text x="265.4" y="138.9" transform="rotate(-90 265.4 138.9)">RED</text>
<text x="67.8" y="145.4">GND</text>
<text x="99.1" y="145.4">GND</text>
<text x="188.3" y="145.4">GND</text>
<text x="222.7" y="145.4">GND</text>
<text x="260.3" y="145.4">GND</text>
<text x="62.4" y="152.2">GND</text>
<text x="104.1" y="152.2">GND</text>
</g>
<g font-size="1.3" fill="#505050">
<text x="239.8" y="83.3">1</text>
<text x="239.8" y="84.9">2</text>
<text x="239.8" y="86.4">3</text>
<text x="239.8" y="88">4</text>
<text x="239.8" y="89.6">5</text>
<text x="41.8" y="90.4">1</text>
<text x="41.8" y="92">2</text>
<text x="41.8" y="93.6">3</text>
<text x="41.8" y="95.1">4</text>
<text x="44.1" y="91.1">A0</text>
<text x="44.1" y="92.7">A1</text>
<text x="44.1" y="94.3">A2</text>
<text x="44.1" y="95.8">VSS</text>
<text x="47.9" y="91.1">VCC</text>
<text x="48" y="95.8">SDA</text>
<text x="48.1" y="94.2">SCL</text>
<text x="48.5" y="92.7">WP</text>
<text x="52.3" y="95.1">5</text>
<text x="52.3" y="93.6">6</text>
<text x="52.3" y="92">7</text>
<text x="52.3" y="90.4">8</text>
<text x="239.8" y="91.1">6</text>
<text x="239.8" y="92.7">7</text>
<text x="239.8" y="94.2">8</text>
<text x="239.8" y="95.8">9</text>
<text x="239.8" y="97.4">10</text>
<text x="68.6" y="106.1">B9.1*2</text>
<text x="68.6" y="107.7">B9.3*2</text>
<text x="75.5" y="106.8">DGND1</text>
<text x="89.9" y="106.8">DGND2</text>
<text x="97.4" y="106.1">B9.2*2</text>
<text x="97.4" y="107.7">B9.4*2</text>
<text x="68" y="113.9">B9.11*2</text>
<text x="68.6" y="109.2">B9.5*2</text>
<text x="68.6" y="110.8">B9.7*2</text>
<text x="68.6" y="112.3">B9.9*2</text>
<text x="75.5" y="108.3">VDD.3V3(1)</text>
<text x="75.5" y="109.9">VDD.5V(1)</text>
<text x="75.5" y="111.5">SYS.5V(1)</text>
<text x="75.5" y="113">PWR.BTN</text>
<text x="86.4" y="113">SYS.RESET#</text>
<text x="87.4" y="108.3">VDD.3V3(2)</text>
<text x="88.1" y="109.9">VDD.5V(2)</text>
<text x="88.3" y="111.5">SYS.5V(2)</text>
<text x="97.4" y="109.2">B9.6*2</text>
<text x="97.4" y="110.8">B9.8*2</text>
<text x="97.4" y="112.3">B9.10*2</text>
<text x="97.4" y="113.9">B9.12*2</text>
<text x="67.9" y="115.5">B9.13*2</text>
<text x="67.9" y="117">B9.15*2</text>
<text x="67.9" y="118.6">B9.17*2</text>
<text x="75.5" y="114.6">UART4.RXD</text>
<text x="75.5" y="116.2">UART4.TXD</text>
<text x="75.5" y="117.7">GPIO48</text>
<text x="75.5" y="119.3">SPI0.CS0</text>
<text x="86.5" y="116.2">EHRPWM.1A</text>
<text x="86.5" y="117.7">EHRPWM.1B</text>
<text x="89.6" y="119.3">SPI0.D1</text>
<text x="89.7" y="114.6">GPIO60</text>
<text x="97.4" y="115.5">B9.14*2</text>
<text x="97.4" y="117">B9.16*2</text>
<text x="97.4" y="118.6">B9.18*2</text>
<text x="67.9" y="120.2">B9.19*2</text>
<text x="67.9" y="123.3">B9.23*2</text>
<text x="67.9" y="124.9">B9.25*2</text>
<text x="67.9" y="121.7">B9.21*2</text>
<text x="75.5" y="120.9">I2C2.SCL</text>
<text x="75.5" y="124">GPIO49</text>
<text x="75.5" y="125.6">GPIO117</text>
<text x="75.5" y="122.4">SPI0.D0</text>
<text x="87.1" y="125.5">UART1.RXD</text>
<text x="87.2" y="124">UART1.TXD</text>
<text x="88.6" y="122.4">SPI0.SCK</text>
<text x="88.6" y="120.9">I2C2.SDA</text>
<text x="97.4" y="120.2">B9.20*2</text>
<text x="97.4" y="121.7">B9.22*2</text>
<text x="97.4" y="123.3">B9.24*2</text>
<text x="97.4" y="124.9">B9.26*2</text>
<text x="172" y="124.9">2</text>
<text x="175.6" y="125.6">IN</text>
<text x="187.8" y="125.5">SW</text>
<text x="192.8" y="124.9">3</text>
<text x="226.8" y="124.9">3</text>
<text x="230.4" y="125.6">VINVOUT1</text>
<text x="239.8" y="124.9">2</text>
<text x="67.9" y="126.4">B9.27*2</text>
<text x="67.9" y="128">B9.29*2</text>
<text x="67.9" y="129.6">B9.31*2</text>
<text x="67.9" y="131.1">B9.33*2</text>
<text x="75.5" y="127.1">GPIO115</text>
<text x="75.5" y="128.7">SPI1.D0</text>
<text x="75.5" y="130.3">SPI1.SCK</text>
<text x="75.5" y="131.8">AIN4</text>
<text x="87.6" y="131.8">AGND.ADC</text>
<text x="87.8" y="130.2">AVDD.ADC</text>
<text x="88.7" y="127.1">SPI1.CS0</text>
<text x="89.1" y="128.7">GPIO112</text>
<text x="97.4" y="126.4">B9.28*2</text>
<text x="97.4" y="128">B9.30*2</text>
<text x="97.4" y="129.6">B9.32*2</text>
<text x="97.4" y="131.1">B9.34*2</text>
<text x="172" y="128">1</text>
<text x="175.6" y="128.7">SHDN</text>
<text x="180.2" y="131.9" transform="rotate(-90 180.2 131.9)">5</text>
<text x="180.9" y="128.3" transform="rotate(-90 180.9 128.3)">GND1</text>
<text x="181.8" y="131.9" transform="rotate(-90 181.8 131.9)">6</text>
<text x="182.5" y="128.3" transform="rotate(-90 182.5 128.3)">GND2</text>
<text x="183.4" y="131.9" transform="rotate(-90 183.4 131.9)">7</text>
<text x="184" y="128.3" transform="rotate(-90 184 128.3)">GND3</text>
<text x="184.9" y="131.9" transform="rotate(-90 184.9 131.9)">8</text>
<text x="185.6" y="128.3" transform="rotate(-90 185.6 128.3)">GND4</text>
<text x="188.3" y="128.7">FB</text>
<text x="192.8" y="128">4</text>
<text x="231" y="129.9" transform="rotate(-90 231 129.9)">GND</text>
<text x="232.5" y="127.1">VOUT2</text>
<text x="239.8" y="126.4">4</text>
<text x="67.9" y="132.7">B9.35*2</text>
<text x="67.9" y="134.3">B9.37*2</text>
<text x="67.9" y="135.8">B9.39*2</text>
<text x="67.9" y="137.4">B9.41*2</text>
<text x="75.5" y="133.4">AIN6</text>
<text x="75.5" y="134.9">AIN2</text>
<text x="75.5" y="136.5">AIN0</text>
<text x="91.6" y="133.4">AIN5</text>
<text x="91.6" y="134.9">AIN3</text>
<text x="91.6" y="136.5">AIN1</text>
<text x="97.4" y="132.7">B9.36*2</text>
<text x="97.4" y="134.3">B9.38*2</text>
<text x="97.4" y="135.8">B9.40*2</text>
<text x="97.4" y="137.4">B9.42*2</text>
<text x="230.3" y="133.5" transform="rotate(-90 230.3 133.5)">1</text>
<text x="67.9" y="139">B9.43*2</text>
<text x="67.9" y="140.5">B9.45*2</text>
<text x="75.5" y="138.1">GPIO20</text>
<text x="75.5" y="139.6">DGND3</text>
<text x="75.5" y="141.2">DGND5</text>
<text x="87" y="138.1">ECAPPWM0</text>
<text x="89.9" y="139.6">DGND4</text>
<text x="89.9" y="141.2">DGND6</text>
<text x="97.4" y="139">B9.44*2</text>
<text x="97.4" y="140.5">B9.46*2</text>
<text x="68.6" y="151.5">B8.1*2</text>
<text x="68.6" y="153">B8.3*2</text>
<text x="68.6" y="154.6">B8.5*2</text>
<text x="75.5" y="152.2">DGND1</text>
<text x="75.5" y="153.7">MMC1.DAT6</text>
<text x="75.5" y="155.3">MMC1.DAT2</text>
<text x="87" y="153.7">MMC1.DAT7</text>
<text x="87" y="155.3">MMC1.DAT3</text>
<text x="89.9" y="152.2">DGND2</text>
<text x="97.4" y="151.5">B8.2*2</text>
<text x="97.4" y="153">B8.4*2</text>
<text x="97.4" y="154.6">B8.6*2</text>
<text x="67.9" y="160.9">B8.13*2</text>
<text x="68" y="159.3">B8.11*2</text>
<text x="68.6" y="156.2">B8.7*2</text>
<text x="68.6" y="157.7">B8.9*2</text>
<text x="75.5" y="156.9">GPIO66</text>
<text x="75.5" y="158.4">GPIO69</text>
<text x="75.5" y="160">GPIO45</text>
<text x="75.5" y="161.6">EHRPWM.2B</text>
<text x="89.7" y="156.9">GPIO67</text>
<text x="89.7" y="158.4">GPIO68</text>
<text x="89.7" y="160">GPIO44</text>
<text x="89.7" y="161.5">GPIO26</text>
<text x="97.4" y="156.2">B8.8*2</text>
<text x="97.4" y="157.7">B8.10*2</text>
<text x="97.4" y="159.3">B8.12*2</text>
<text x="97.4" y="160.9">B8.14*2</text>
<text x="67.9" y="162.4">B8.15*2</text>
<text x="67.9" y="164">B8.17*2</text>
<text x="67.9" y="165.6">B8.19*2</text>
<text x="67.9" y="167.1">B8.21*2</text>
<text x="75.5" y="163.1">GPIO47</text>
<text x="75.5" y="164.7">GPIO27</text>
<text x="75.5" y="166.2">EHRPWM.2A</text>
<text x="75.5" y="167.8">MMC1.CLK</text>
<text x="87" y="167.8">MMC1.DAT5</text>
<text x="87.3" y="166.2">MMC1.CMD</text>
<text x="89.7" y="163.1">GPIO46</text>
<text x="89.7" y="164.7">GPIO65</text>
<text x="97.4" y="162.4">B8.16*2</text>
<text x="97.4" y="164">B8.18*2</text>
<text x="97.4" y="165.6">B8.20*2</text>
<text x="97.4" y="167.1">B8.22*2</text>
<text x="67.9" y="168.7">B8.23*2</text>
<text x="67.9" y="170.3">B8.25*2</text>
<text x="67.9" y="171.8">B8.27*2</text>
<text x="67.9" y="173.4">B8.29*2</text>
<text x="75.5" y="169.4">MMC1.DAT4</text>
<text x="75.5" y="170.9">MMC1.DAT0</text>
<text x="75.5" y="172.5">LCD.VSYNC</text>
<text x="87" y="169.4">MMC1.DAT1</text>
<text x="88.1" y="172.5">LCD.PCLK</text>
<text x="89.7" y="170.9">GPIO61</text>
<text x="97.4" y="168.7">B8.24*2</text>
<text x="97.4" y="170.3">B8.26*2</text>
<text x="97.4" y="171.8">B8.28*2</text>
<text x="97.4" y="173.4">B8.30*2</text>
<text x="67.9" y="175">B8.31*2</text>
<text x="67.9" y="176.5">B8.33*2</text>
<text x="67.9" y="178.1">B8.35*2</text>
<text x="67.9" y="179.6">B8.37*2</text>
<text x="75.5" y="174.1">LCD.HSYNC</text>
<text x="75.5" y="175.6">LCD.DATA14</text>
<text x="75.5" y="177.2">LCD.DATA13</text>
<text x="75.5" y="178.8">LCD.DATA12</text>
<text x="86.3" y="174.1">LCD.AC.BIAS</text>
<text x="86.7" y="175.6">LCD.DATA15</text>
<text x="86.7" y="178.8">LCD.DATA10</text>
<text x="86.8" y="177.2">LCD.DATA11</text>
<text x="97.4" y="175">B8.32*2</text>
<text x="97.4" y="176.5">B8.34*2</text>
<text x="97.4" y="178.1">B8.36*2</text>
<text x="97.4" y="179.6">B8.38*2</text>
<text x="67.9" y="181.2">B8.39*2</text>
<text x="67.9" y="182.8">B8.41*2</text>
<text x="67.9" y="184.3">B8.43*2</text>
<text x="67.9" y="185.9">B8.45*2</text>
<text x="75.5" y="180.3">LCD.DATA8</text>
<text x="75.5" y="181.9">LCD.DATA6</text>
<text x="75.5" y="183.5">LCD.DATA4</text>
<text x="75.5" y="185">LCD.DATA2</text>
<text x="87.5" y="180.3">LCD.DATA9</text>
<text x="87.5" y="181.9">LCD.DATA7</text>
<text x="87.5" y="183.5">LCD.DATA5</text>
<text x="87.5" y="185">LCD.DATA3</text>
<text x="97.4" y="181.2">B8.40*2</text>
<text x="97.4" y="182.8">B8.42*2</text>
<text x="97.4" y="184.3">B8.44*2</text>
<text x="97.4" y="185.9">B8.46*2</text>
<text x="75.5" y="186.6">LCD.DATA0</text>
<text x="87.5" y="186.6">LCD.DATA1</text>
</g>
<g font-size="1.1" fill="#505050">
<text x="61" y="82.5" transform="rotate(-90 61 82.5)">.2k)</text>
<text x="64.2" y="82.5" transform="rotate(-90 64.2 82.5)">.2k)</text>
<text x="31.4" y="88.8" transform="rotate(-90 31.4 88.8)">1k</text>
<text x="32.8" y="89.7" transform="rotate(-90 32.8 89.7)">R19</text>
<text x="34.6" y="88.8" transform="rotate(-90 34.6 88.8)">1k</text>
<text x="36" y="89.7" transform="rotate(-90 36 89.7)">R18</text>
<text x="37.7" y="88.8" transform="rotate(-90 37.7 88.8)">1k</text>
<text x="39.1" y="89.7" transform="rotate(-90 39.1 89.7)">R17</text>
<text x="59.6" y="85.8" transform="rotate(-90 59.6 85.8)">R22</text>
<text x="61" y="85.8" transform="rotate(-90 61 85.8)">DNP(2</text>
<text x="62.7" y="85.8" transform="rotate(-90 62.7 85.8)">R21</text>
<text x="64.2" y="85.8" transform="rotate(-90 64.2 85.8)">DNP(2</text>
<text x="65.9" y="85.8" transform="rotate(-90 65.9 85.8)">R20</text>
<text x="67.3" y="85.8" transform="rotate(-90 67.3 85.8)">1k</text>
<text x="22.5" y="91.9">SJ2</text>
<text x="28.8" y="90.3">SJ1</text>
<text x="69.5" y="91.3">JMP1</text>
<text x="74" y="104">BB.CAPE1A</text>
<text x="144.4" y="122">D3</text>
<text x="214.9" y="122">D5</text>
<text x="229" y="122">IC3</text>
<text x="144.4" y="128.2">STPS140A</text>
<text x="214.9" y="128.2">STPS140A</text>
<text x="232.1" y="129.8">LM1117MP-3</text>
<text x="238.5" y="129.8">.3</text>
<text x="169.2" y="137.4" transform="rotate(-90 169.2 137.4)">1k</text>
<text x="170.6" y="137.6" transform="rotate(-90 170.6 137.6)">R1</text>
<text x="193" y="137.6" transform="rotate(-90 193 137.6)">D4</text>
<text x="199.2" y="137.6" transform="rotate(-90 199.2 137.6)">B130</text>
<text x="224" y="132.7" transform="rotate(-90 224 132.7)">1k</text>
<text x="225.4" y="132.9" transform="rotate(-90 225.4 132.9)">R2</text>
<text x="261.5" y="132.7" transform="rotate(-90 261.5 132.7)">1k</text>
<text x="262.9" y="132.9" transform="rotate(-90 262.9 132.9)">R3</text>
<text x="74" y="143.9">P9</text>
<text x="74" y="149.3">BB.CAPE1B</text>
<text x="74" y="189.3">P8</text>
</g>
<g font-size=".9" fill="#505050">
<text x="43.4" y="88.6">IC1</text>
<text x="207.3" y="136.8">220uF 6.3V B45197A1227K409</text>
<text x="241.6" y="132.2">220uF 6.3V B45197A1227K409</text>
</g>
</svg>
